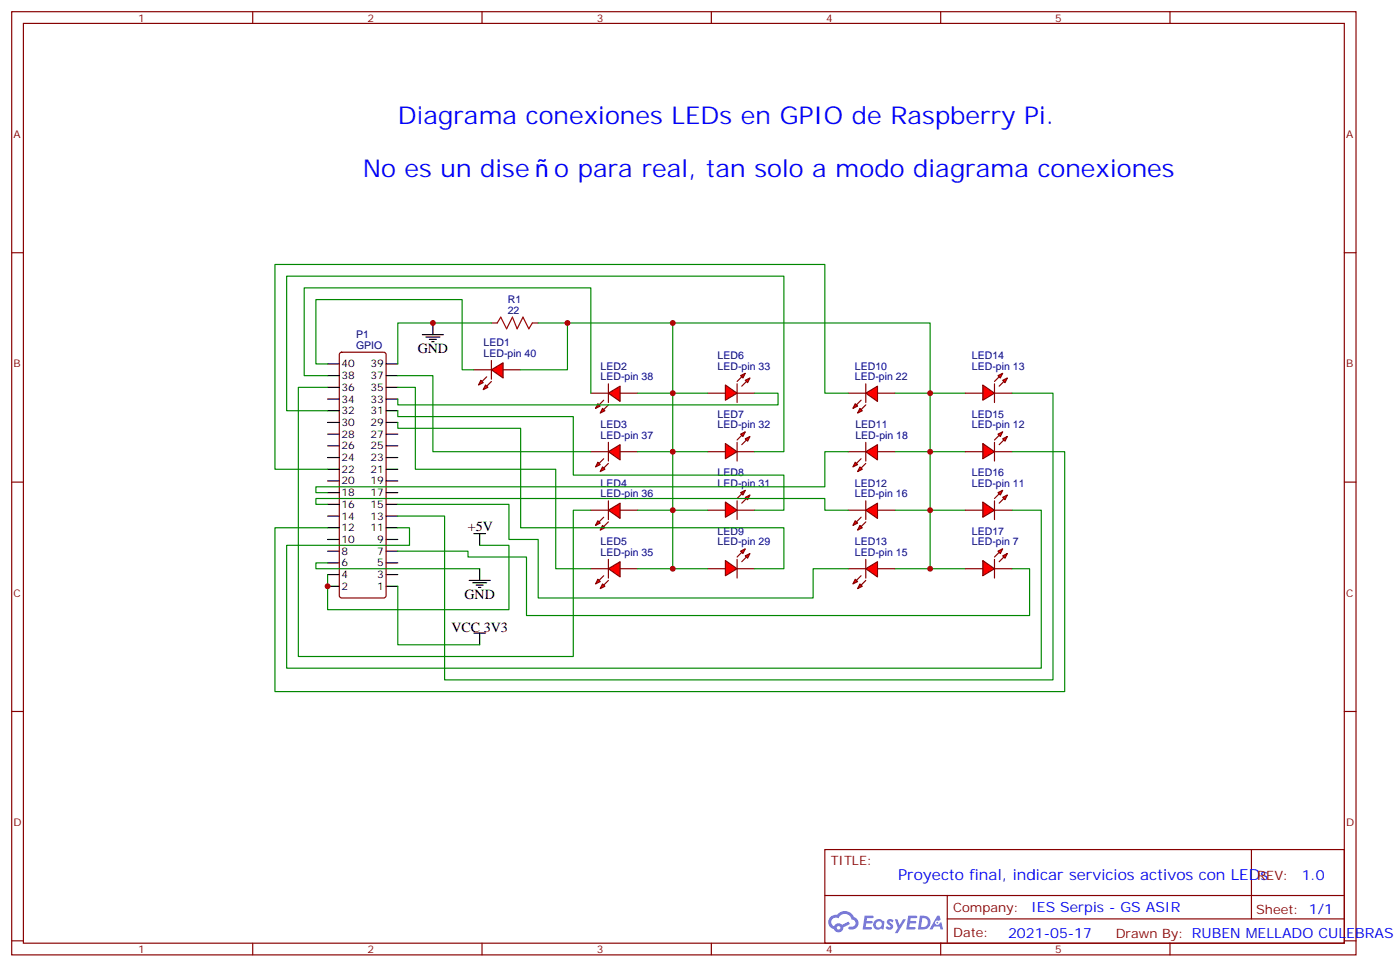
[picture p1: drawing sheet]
<svg xmlns="http://www.w3.org/2000/svg" width="422mm" height="292mm" viewBox="0 0 422 292" stroke-linecap="round" stroke-linejoin="round" font-family="sans-serif">
<g fill="none" stroke="#870000" stroke-width=".35">
<path d="M3.5 3.5h405.4v284.4h-405.4zM7.1 7.1h398.2v277.2h-398.2zM76.2 3.5v3.6M145.3 3.5v3.6M214.5 3.5v3.6M283.6 3.5v3.6M352.8 3.5v3.6M3.5 76.2h3.6M405.3 76.2h3.6M3.5 145.3h3.6M405.3 145.3h3.6M3.5 214.5h3.6"/>
<path d="M405.3 214.5h3.6M248.7 256.1h156.6v28.2h-156.6zM377.3 256.1v20.9M248.7 270h156.5M285.6 277h119.6M285.6 270v14.1M3.5 283.6h3.6M76.2 284.3v3.6M145.3 284.3v3.6M214.5 284.3v3.6M283.6 284.3v3.6M352.8 284.3v3.6"/>
<path d="M405.3 283.6h3.6"/>
</g>
<g fill="#5487ff">
<path d="M267.7 277.3a1.22 1.22 0 0 1 1.7 .3l-.4 .5a.47 .47 0 0 0-.3-.4 .47 .47 0 0 0-.5 .2l.1 .3a1.14 1.14 0 0 1 .8 1.7 1.14 1.14 0 0 1-1.9 0l-.2-.2 .5-.5 .7 .4a.29 .29 0 0 0 .3-.3 .29 .29 0 0 0-.2-.3 1.04 1.04 0 0 1-.6-1.7z"/>
<path d="M260.7 276h2.4l.3 .2-.2 .5-1.8 .1-.1 .8h1.5l.3 .4-.3 .4h-1.6l-.2 1.1h1.7l.2 .3-.2 .3-2.6 .1z"/>
<path d="M273.8 276h2.4l.3 .2-.1 .5-1.8 .1-.2 .8h1.6l.3 .4-.4 .4h-1.6l-.1 1.1h1.7l.2 .3-.2 .3-2.6 .1z"/>
<path d="M282.6 276.1h.7l.3 1.2-.6 .3a.69 .69 0 0 0-1 .3 .69 .69 0 0 0 .4 1 .69 .69 0 0 0 .9-.7l.5-.2 .6 2.2h-.8l-.2-.9h-1.8l-.5 .9h-.8z"/>
<path d="M269.8 277.1h.8l.6 1.8 1.1-1.8h.9l-2.6 4.2h-.8l.9-1.5z"/>
<path d="M277.4 276.1l-.6 4.1h1.3a2.11 2.11 0 0 0 2.5-2.1 2.11 2.11 0 0 0-2.5-2zM278.1 276.8a1.43 1.43 0 0 1 1.6 1.6 1.43 1.43 0 0 1-2 1.1z"/>
<path d="M263.7 277.7a1.54 1.54 0 0 0-.1 2.1 1.54 1.54 0 0 0 2.2 .2l.6 .2 .3-2.3-.2-.2-.4-.1a1.49 1.49 0 0 0-2.4 .1zM264 278.7a.94 .94 0 0 1 1.8 0 .94 .94 0 0 1-1.8 0z"/>
<path d="M250.4 276.4a2.18 2.18 0 0 0 1.1 3.7 1.44 1.44 0 0 0 1.6 1 1.44 1.44 0 0 0 1.2-1.5l2-1-.5-.8-1.9 1a1.47 1.47 0 0 0-2.4 .4 1.39 1.39 0 0 1-.7-1.9 1.39 1.39 0 0 1 2-.5 2.12 2.12 0 0 1 2.2-1.3 2.12 2.12 0 0 1 1.9 1.7 1.14 1.14 0 0 1 1.1 1.4 1.14 1.14 0 0 1-1.7 .8 .43 .43 0 0 0-.5 .3 .43 .43 0 0 0 .4 .5 1.98 1.98 0 0 0 2.5-1.2 1.98 1.98 0 0 0-1.2-2.5 3.1 3.1 0 0 0-5.3-.7l-.9 .1zM252.3 279.7a.55 .55 0 0 1 1.1 0 .55 .55 0 0 1-1.1 0z"/>
<circle cx="282.6" cy="278.1" r=".26"/>
</g>
<path d="M130.5 97.4v3.5M127.4 100.9h6.3M128.4 101.6h4.2M129.5 102.3h2.1M130.2 103h.7M141.5 175h6.3M142.5 175.7h4.3M143.6 176.4h2.1M144.3 177.1h.7M144.6 171.4v3.6M142.9 190.9h3.5M144.6 190.9v3.5" fill="none" stroke="#000" stroke-width=".35"/>
<g fill="#f00" stroke="#870000" stroke-width=".35">
<path d="M148.2 111.5l3.5-2.1v4.5z"/>
<path d="M148.2 108.7v5.6z"/>
</g>
<g fill="#870000" stroke="#870000" stroke-width=".35">
<path d="M148.2 115l-1.4 1.4z"/>
<path d="M146.8 113.6l-1.5 1.4z"/>
</g>
<g fill="#f00" stroke="#870000" stroke-width=".35">
<path d="M146.4 116.1l.7 .7-1.4 .7z"/>
<path d="M145 114.7l.7 .7-1.4 .7z"/>
</g>
<path d="M142.9 111.5h5.3M151.7 111.5h5.3" fill="none" stroke="#870000" stroke-width=".35"/>
<g fill="#f00" stroke="#870000" stroke-width=".35">
<path d="M183.4 118.5l3.6-2.1v4.6z"/>
<path d="M183.4 115.7v5.7z"/>
</g>
<g fill="#870000" stroke="#870000" stroke-width=".35">
<path d="M183.4 122.1l-1.4 1.4z"/>
<path d="M182 120.6l-1.4 1.5z"/>
</g>
<g fill="#f00" stroke="#870000" stroke-width=".35">
<path d="M181.7 123.1l.7 .7-1.4 .7z"/>
<path d="M180.3 121.7l.7 .7-1.4 .7z"/>
</g>
<path d="M178.2 118.5h5.2M187 118.5h5.3" fill="none" stroke="#870000" stroke-width=".35"/>
<g fill="#f00" stroke="#870000" stroke-width=".35">
<path d="M183.4 136.2l3.6-2.1v4.5z"/>
<path d="M183.4 133.3v5.7z"/>
</g>
<g fill="#870000" stroke="#870000" stroke-width=".35">
<path d="M183.4 139.7l-1.4 1.4z"/>
<path d="M182 138.3l-1.4 1.4z"/>
</g>
<g fill="#f00" stroke="#870000" stroke-width=".35">
<path d="M181.7 140.8l.7 .7-1.4 .7z"/>
<path d="M180.3 139.3l.7 .8-1.4 .7z"/>
</g>
<path d="M178.2 136.2h5.2M187 136.2h5.3" fill="none" stroke="#870000" stroke-width=".35"/>
<g fill="#f00" stroke="#870000" stroke-width=".35">
<path d="M183.4 153.8l3.6-2.1v4.6z"/>
<path d="M183.4 151v5.6z"/>
</g>
<g fill="#870000" stroke="#870000" stroke-width=".35">
<path d="M183.4 157.3l-1.4 1.4z"/>
<path d="M182 155.9l-1.4 1.4z"/>
</g>
<g fill="#f00" stroke="#870000" stroke-width=".35">
<path d="M181.7 158.4l.7 .7-1.4 .7z"/>
<path d="M180.3 157l.7 .7-1.4 .7z"/>
</g>
<path d="M148.2 97.4h1.7M160.5 97.4h1.8M178.2 153.8h5.2M187 153.8h5.3" fill="none" stroke="#870000" stroke-width=".35"/>
<path d="M192.3 118.5h10.5v17.7M192.3 136.2h10.5v17.6h-10.5" fill="none" stroke="#008700" stroke-width=".35"/>
<path d="M149.9 97.4l1.1-1.8 1.8 3.5 1.7-3.5 1.4 3.5 1.8-3.5 1.8 3.5 1-1.7" fill="none" stroke="#a10000" stroke-width=".35"/>
<path d="M142.9 160.9h3.5M144.6 160.9v3.5" fill="none" stroke="#000" stroke-width=".35"/>
<g fill="#f00" stroke="#870000" stroke-width=".35">
<path d="M183.4 171.4l3.6-2.1v4.6z"/>
<path d="M183.4 168.6v5.7z"/>
</g>
<g fill="#870000" stroke="#870000" stroke-width=".35">
<path d="M182 176.4l1.4-1.4z"/>
<path d="M182 173.6l-1.4 1.4z"/>
</g>
<g fill="#f00" stroke="#870000" stroke-width=".35">
<path d="M181.7 176l.7 .7-1.4 .7z"/>
<path d="M180.3 174.6l.7 .7-1.4 .7z"/>
</g>
<path d="M178.2 171.4h5.2M187 171.4h5.3" fill="none" stroke="#870000" stroke-width=".35"/>
<path d="M202.8 153.8v17.6h-10.5" fill="none" stroke="#008700" stroke-width=".35"/>
<g fill="#f00" stroke="#870000" stroke-width=".35">
<path d="M218.7 116.1l3.5 2.4-3.5 2.1z"/>
<path d="M222.2 115.7v5.7z"/>
</g>
<g fill="#870000" stroke="#870000" stroke-width=".35">
<path d="M222.2 115l1.5-1.4z"/>
<path d="M225.1 115l-1.4 1.4z"/>
</g>
<g fill="#f00" stroke="#870000" stroke-width=".35">
<path d="M223.3 113.2l1.4-.7-.7 1.4z"/>
<path d="M224.7 114.7l1.4-.8-.7 1.5z"/>
</g>
<path d="M213.4 118.5h5.3M222.2 118.5h5.3" fill="none" stroke="#870000" stroke-width=".35"/>
<g fill="#f00" stroke="#870000" stroke-width=".35">
<path d="M218.7 133.7l3.5 2.5-3.5 2.1z"/>
<path d="M222.2 133.3v5.7z"/>
</g>
<g fill="#870000" stroke="#870000" stroke-width=".35">
<path d="M222.2 132.6l1.5-1.4z"/>
<path d="M225.1 132.6l-1.4 1.5z"/>
</g>
<g fill="#f00" stroke="#870000" stroke-width=".35">
<path d="M223.3 130.9l1.4-.7-.7 1.4z"/>
<path d="M224.7 132.3l1.4-.7-.7 1.4z"/>
</g>
<path d="M213.4 136.2h5.3M222.2 136.2h5.3" fill="none" stroke="#870000" stroke-width=".35"/>
<g fill="#f00" stroke="#870000" stroke-width=".35">
<path d="M218.7 151.3l3.5 2.5-3.5 2.1z"/>
<path d="M222.2 151v5.6z"/>
</g>
<g fill="#870000" stroke="#870000" stroke-width=".35">
<path d="M222.2 150.3l1.5-1.4z"/>
<path d="M223.7 151.7l1.4-1.4z"/>
</g>
<g fill="#f00" stroke="#870000" stroke-width=".35">
<path d="M223.3 148.5l1.4-.7-.7 1.4z"/>
<path d="M224.7 149.9l1.4-.7-.7 1.4z"/>
</g>
<path d="M213.4 153.8h5.3M222.2 153.8h5.3" fill="none" stroke="#870000" stroke-width=".35"/>
<g fill="#f00" stroke="#870000" stroke-width=".35">
<path d="M218.7 169l3.5 2.4-3.5 2.2z"/>
<path d="M222.2 168.6v5.7z"/>
</g>
<g fill="#870000" stroke="#870000" stroke-width=".35">
<path d="M222.2 167.9l1.5-1.4z"/>
<path d="M223.7 169.3l1.4-1.4z"/>
</g>
<g fill="#f00" stroke="#870000" stroke-width=".35">
<path d="M223.3 166.2l1.4-.7-.7 1.4z"/>
<path d="M224.7 167.6l1.4-.7-.7 1.4z"/>
</g>
<path d="M102.5 106.4l.5-.2h12.7l.5 .2 .2 .5v72.7l-.2 .5-.5 .2h-12.7l-.5-.3-.2-.4v-72.7zM213.4 171.4h5.3M222.2 171.4h5.3" fill="none" stroke="#870000" stroke-width=".35"/>
<path d="M148.2 97.4h-28.3v12.3M98.8 109.7h-3.6v-19.4h44.1v21.2h3.6M202.8 118.5h10.6M269.9 118.5h10.6M202.8 136.2h10.6M269.9 136.2h10.6M202.8 153.8h10.6M269.9 153.8h10.6M202.8 171.4h10.6M269.9 171.4h10.6" fill="none" stroke="#008700" stroke-width=".35"/>
<g fill="none" stroke="#000" stroke-width=".35">
<path d="M98.8 116.8h3.5M98.8 113.2h3.5M98.8 109.7h3.5M116.4 116.8h3.5M116.4 113.2h3.5M116.4 109.7h3.5M98.8 137.9h3.5M98.8 134.4h3.5M98.8 130.9h3.5M98.8 127.4h3.5M98.8 123.8h3.5M98.8 120.3h3.5"/>
<path d="M116.4 137.9h3.5M116.4 134.4h3.5M116.4 130.9h3.5M116.4 127.4h3.5M116.4 123.8h3.5M116.4 120.3h3.5M98.8 159.1h3.5M98.8 155.6h3.5M98.8 152h3.5M98.8 148.5h3.5M98.8 145h3.5M98.8 141.5h3.5"/>
<path d="M116.4 159.1h3.5M116.4 155.6h3.5M116.4 152h3.5M116.4 148.5h3.5M116.4 145h3.5M116.4 141.5h3.5M98.8 176.7h3.5M98.8 173.2h3.5M98.8 169.7h3.5M98.8 166.2h3.5M98.8 162.6h3.5M116.4 176.7h3.5"/>
<path d="M116.4 173.2h3.5M116.4 169.7h3.5M116.4 166.2h3.5M116.4 162.6h3.5"/>
</g>
<g fill="#f00" stroke="#870000" stroke-width=".35">
<path d="M261.1 118.5l3.5-2.1v4.6z"/>
<path d="M261.1 115.7v5.7z"/>
</g>
<g fill="#870000" stroke="#870000" stroke-width=".35">
<path d="M261.1 122.1l-1.5 1.4z"/>
<path d="M258.2 122.1l1.4-1.5z"/>
</g>
<g fill="#f00" stroke="#870000" stroke-width=".35">
<path d="M259.3 123.1l.7 .7-1.4 .7z"/>
<path d="M257.9 121.7l.7 .7-1.4 .7z"/>
</g>
<path d="M255.8 118.5h5.3M264.6 118.5h5.3" fill="none" stroke="#870000" stroke-width=".35"/>
<g fill="#f00" stroke="#870000" stroke-width=".35">
<path d="M261.1 136.2l3.5-2.1v4.5z"/>
<path d="M261.1 133.3v5.7z"/>
</g>
<g fill="#870000" stroke="#870000" stroke-width=".35">
<path d="M261.1 139.7l-1.5 1.4z"/>
<path d="M259.6 138.3l-1.4 1.4z"/>
</g>
<g fill="#f00" stroke="#870000" stroke-width=".35">
<path d="M259.3 140.8l.7 .7-1.4 .7z"/>
<path d="M257.9 139.3l.7 .8-1.4 .7z"/>
</g>
<path d="M255.8 136.2h5.3M264.6 136.2h5.3" fill="none" stroke="#870000" stroke-width=".35"/>
<g fill="#f00" stroke="#870000" stroke-width=".35">
<path d="M261.1 153.8l3.5-2.1v4.6z"/>
<path d="M261.1 151v5.6z"/>
</g>
<g fill="#870000" stroke="#870000" stroke-width=".35">
<path d="M261.1 157.3l-1.5 1.4z"/>
<path d="M259.6 155.9l-1.4 1.4z"/>
</g>
<g fill="#f00" stroke="#870000" stroke-width=".35">
<path d="M259.3 158.4l.7 .7-1.4 .7z"/>
<path d="M257.9 157l.7 .7-1.4 .7z"/>
</g>
<path d="M255.8 153.8h5.3M264.6 153.8h5.3" fill="none" stroke="#870000" stroke-width=".35"/>
<g fill="#f00" stroke="#870000" stroke-width=".35">
<path d="M261.1 171.4l3.5-2.1v4.6z"/>
<path d="M261.1 168.6v5.7z"/>
</g>
<g fill="#870000" stroke="#870000" stroke-width=".35">
<path d="M261.1 175l-1.5 1.4z"/>
<path d="M258.2 175l1.4-1.4z"/>
</g>
<g fill="#f00" stroke="#870000" stroke-width=".35">
<path d="M259.3 176l.7 .7-1.4 .7z"/>
<path d="M257.9 174.6l.7 .7-1.4 .7z"/>
</g>
<path d="M255.8 171.4h5.3M264.6 171.4h5.3" fill="none" stroke="#870000" stroke-width=".35"/>
<path d="M291 118.5h-10.5v17.7" fill="none" stroke="#008700" stroke-width=".35"/>
<g fill="#f00" stroke="#870000" stroke-width=".35">
<path d="M296.3 116.1l3.6 2.4-3.6 2.1z"/>
<path d="M299.9 115.7v5.7z"/>
</g>
<g fill="#870000" stroke="#870000" stroke-width=".35">
<path d="M299.9 115l1.4-1.4z"/>
<path d="M302.7 115l-1.4 1.4z"/>
</g>
<g fill="#f00" stroke="#870000" stroke-width=".35">
<path d="M300.9 113.2l1.4-.7-.7 1.4z"/>
<path d="M302.3 114.7l1.4-.8-.7 1.5z"/>
</g>
<path d="M291 118.5h5.3M299.9 118.5h5.3" fill="none" stroke="#870000" stroke-width=".35"/>
<path d="M291 136.2h-10.5v17.6h10.5M280.5 153.8v17.6h10.5" fill="none" stroke="#008700" stroke-width=".35"/>
<g fill="#f00" stroke="#870000" stroke-width=".35">
<path d="M296.3 133.7l3.6 2.5-3.6 2.1z"/>
<path d="M299.9 133.3v5.7z"/>
</g>
<g fill="#870000" stroke="#870000" stroke-width=".35">
<path d="M299.9 132.6l1.4-1.4z"/>
<path d="M302.7 132.6l-1.4 1.5z"/>
</g>
<g fill="#f00" stroke="#870000" stroke-width=".35">
<path d="M300.9 130.9l1.4-.7-.7 1.4z"/>
<path d="M302.3 132.3l1.4-.7-.7 1.4z"/>
</g>
<path d="M291 136.2h5.3M299.9 136.2h5.3" fill="none" stroke="#870000" stroke-width=".35"/>
<g fill="#f00" stroke="#870000" stroke-width=".35">
<path d="M296.3 151.3l3.6 2.5-3.6 2.1z"/>
<path d="M299.9 151v5.6z"/>
</g>
<g fill="#870000" stroke="#870000" stroke-width=".35">
<path d="M299.9 150.3l1.4-1.4z"/>
<path d="M301.3 151.7l1.4-1.4z"/>
</g>
<g fill="#f00" stroke="#870000" stroke-width=".35">
<path d="M300.9 148.5l1.4-.7-.7 1.4z"/>
<path d="M302.3 149.9l1.4-.7-.7 1.4z"/>
</g>
<path d="M291 153.8h5.3M299.9 153.8h5.3" fill="none" stroke="#870000" stroke-width=".35"/>
<g fill="#f00" stroke="#870000" stroke-width=".35">
<path d="M296.3 169l3.6 2.4-3.6 2.2z"/>
<path d="M299.9 168.6v5.7z"/>
</g>
<g fill="#870000" stroke="#870000" stroke-width=".35">
<path d="M299.9 167.9l1.4-1.4z"/>
<path d="M301.3 169.3l1.4-1.4z"/>
</g>
<g fill="#f00" stroke="#870000" stroke-width=".35">
<path d="M300.9 166.2l1.4-.7-.7 1.4z"/>
<path d="M302.3 167.6l1.4-.7-.7 1.4z"/>
</g>
<path d="M291 171.4h5.3M299.9 171.4h5.3" fill="none" stroke="#870000" stroke-width=".35"/>
<g fill="none" stroke="#008700" stroke-width=".35">
<path d="M162.3 97.4h40.5v21.1M171.1 97.4v14.1h-14.1M202.8 97.4h77.7v21.1M98.8 116.8h-8.8v81.1h82.9v-44.1h5.3M98.8 113.2h-7.1v-26.4h86.5v31.7M119.9 113.2h10.6v23h47.7M119.9 116.8h5.3v24.7h42.4v29.9h10.6M227.5 118.5h7.1v3.6h-114.7v-1.8M255.8 118.5h-7.1v-38.8h-165.8v61.8h15.9M305.2 118.5h12.3v86.5h-183.4v-49.4h-14.2M98.8 123.8h-12.4v-40.5h150v52.9h-8.9M119.9 123.8v1.8h53v17.6h63.5v10.6h-8.9"/>
<path d="M119.9 127.4v1.7h37.1v30h79.4v12.3h-8.9M255.8 136.2h-7.1v10.6h-153.5v1.7h3.6M305.2 136.2h15.8v72.3h-238.1v-49.4h15.9M98.8 152h-3.6v-1.7h153.5v3.5h7.1M119.9 152h33.6v10.6h8.8v17.7h82.9v-8.9h10.6M305.2 153.8h8.8v47.6h-227.6v-37h37.1v-5.3h-3.6M98.8 169.7h-3.6v1.7h49.4M119.9 176.7v17.7h24.7M119.9 166.2h21.2v1.7h17.6v17.7h151.7v-14.2h-5.2M144.6 164.4h8.9v19.4h-54.7v-10.6"/>
</g>
<g fill="#c00">
<circle cx="202.8" cy="153.8" r=".88"/>
<circle cx="202.8" cy="171.4" r=".88"/>
<circle cx="202.8" cy="136.2" r=".88"/>
<circle cx="202.8" cy="118.5" r=".88"/>
<circle cx="280.5" cy="171.4" r=".88"/>
<circle cx="280.5" cy="153.8" r=".88"/>
<circle cx="280.5" cy="118.5" r=".88"/>
<circle cx="280.5" cy="136.2" r=".88"/>
<circle cx="130.5" cy="97.4" r=".88"/>
<circle cx="171.1" cy="97.4" r=".88"/>
<circle cx="202.8" cy="97.4" r=".88"/>
<circle cx="98.8" cy="176.7" r=".88"/>
</g>
<g font-size="7.4" fill="#00f">
<text x="119.9" y="37.4">Diagrama conexiones LEDs en GPIO de Raspberry Pi.</text>
<text x="109.4" y="53.3">No es un dise</text>
<text x="167.1" y="53.3">o para real, tan solo a modo diagrama conexiones</text>
</g>
<text font-size="4.6" fill="#00f" x="270.8" y="265.1">Proyecto final, indicar servicios activos con LEDs</text>
<g font-size="4.2">
<text x="125.9" y="106.5">GND</text>
<text x="141.1" y="160.2">+5V</text>
<text x="140.1" y="180.6">GND</text>
<text x="136.1" y="190.5">VCC 3V3</text>
</g>
<g font-size="4.2" fill="#00f">
<text x="392.5" y="265.4">1.0</text>
<text x="310.9" y="274.9">IES Serpis - GS ASIR</text>
<text x="304" y="282.7">2021-05-17</text>
</g>
<g font-size="3.9" fill="#800">
<text x="250.5" y="260.7">TITLE:</text>
<text x="379.1" y="265.4">REV:</text>
<text x="287.4" y="274.9">Company:</text>
<text x="378.7" y="275.5">Sheet: 1/1</text>
<text x="287.4" y="282.6">Date:</text>
<text x="336.4" y="282.7">Drawn By: RUBEN MELLADO CULEBRAS</text>
</g>
<g font-size="3.2" fill="#800">
<text x="41.6" y="6.5">1</text>
<text x="110.8" y="6.5">2</text>
<text x="179.9" y="6.5">3</text>
<text x="249.1" y="6.5">4</text>
<text x="318.2" y="6.5">5</text>
<text x="4.1" y="41.6">A</text>
<text x="405.9" y="41.6">A</text>
<text x="4.1" y="110.8">B</text>
<text x="405.9" y="110.8">B</text>
<text x="4.1" y="179.9">C</text>
<text x="405.9" y="179.9">C</text>
<text x="4.1" y="249.1">D</text>
<text x="405.9" y="249.1">D</text>
<text x="41.6" y="287.3">1</text>
<text x="110.8" y="287.3">2</text>
<text x="179.9" y="287.3">3</text>
<text x="249.1" y="287.3">4</text>
<text x="318.2" y="287.3">5</text>
</g>
<g font-size="3.2" fill="#000080">
<text x="153.1" y="94.5">22</text>
<text x="153.1" y="91.4">R1</text>
<text x="107.4" y="101.9">P1</text>
<text x="107.4" y="105.1">GPIO</text>
<text x="145.8" y="107.6">LED-pin 40</text>
<text x="145.8" y="104.4">LED1</text>
<text x="181.1" y="111.5">LED2</text>
<text x="216.4" y="111.5">LED-pin 33</text>
<text x="216.4" y="108.3">LED6</text>
<text x="257.8" y="111.4">LED10</text>
<text x="293.1" y="111.5">LED-pin 13</text>
<text x="293.1" y="108.2">LED14</text>
<text x="181.1" y="114.7">LED-pin 38</text>
<text x="257.8" y="114.7">LED-pin 22</text>
<text x="216.4" y="125.9">LED7</text>
<text x="293.1" y="125.9">LED15</text>
<text x="181.1" y="129.1">LED3</text>
<text x="216.4" y="129.1">LED-pin 32</text>
<text x="257.9" y="129.1">LED11</text>
<text x="293.1" y="129.1">LED-pin 12</text>
<text x="181.1" y="132.3">LED-pin 37</text>
<text x="257.9" y="132.3">LED-pin 18</text>
<text x="216.4" y="143.6">LED8</text>
<text x="293.1" y="143.5">LED16</text>
<text x="181.1" y="149.9">LED-pin 36</text>
<text x="181.1" y="146.8">LED4</text>
<text x="216.4" y="146.8">LED-pin 31</text>
<text x="257.8" y="149.9">LED-pin 16</text>
<text x="257.8" y="146.7">LED12</text>
<text x="293.1" y="146.8">LED-pin 11</text>
<text x="216.4" y="161.2">LED9</text>
<text x="293.1" y="161.2">LED17</text>
<text x="181.1" y="167.6">LED-pin 35</text>
<text x="181.1" y="164.4">LED5</text>
<text x="216.4" y="164.4">LED-pin 29</text>
<text x="257.8" y="167.6">LED-pin 15</text>
<text x="257.8" y="164.3">LED13</text>
<text x="293.1" y="164.4">LED-pin 7</text>
</g>
<g font-size="3.2">
<text x="103" y="110.8">40</text>
<text x="111.7" y="110.8">39</text>
<text x="103" y="117.8">36</text>
<text x="103" y="114.3">38</text>
<text x="111.7" y="117.8">35</text>
<text x="111.7" y="114.3">37</text>
<text x="103" y="124.9">32</text>
<text x="103" y="121.4">34</text>
<text x="111.7" y="124.9">31</text>
<text x="111.7" y="121.4">33</text>
<text x="103" y="131.9">28</text>
<text x="103" y="128.4">30</text>
<text x="111.7" y="131.9">27</text>
<text x="111.7" y="128.4">29</text>
<text x="103" y="135.5">26</text>
<text x="111.7" y="135.5">25</text>
<text x="103" y="142.5">22</text>
<text x="103" y="139">24</text>
<text x="111.7" y="142.5">21</text>
<text x="111.7" y="139">23</text>
<text x="103" y="149.6">18</text>
<text x="103" y="146">20</text>
<text x="111.7" y="149.6">17</text>
<text x="111.7" y="146">19</text>
<text x="103" y="153.1">16</text>
<text x="111.7" y="153.1">15</text>
<text x="103" y="160.2">12</text>
<text x="103" y="156.6">14</text>
<text x="111.7" y="160.2">11</text>
<text x="111.7" y="156.6">13</text>
<text x="103" y="167.2">8</text>
<text x="103" y="163.7">10</text>
<text x="113.7" y="167.2">7</text>
<text x="113.7" y="163.7">9</text>
<text x="103" y="170.7">6</text>
<text x="113.7" y="170.7">5</text>
<text x="103" y="177.8">2</text>
<text x="103" y="174.3">4</text>
<text x="113.7" y="177.8">1</text>
<text x="113.7" y="174.3">3</text>
</g>
</svg>
